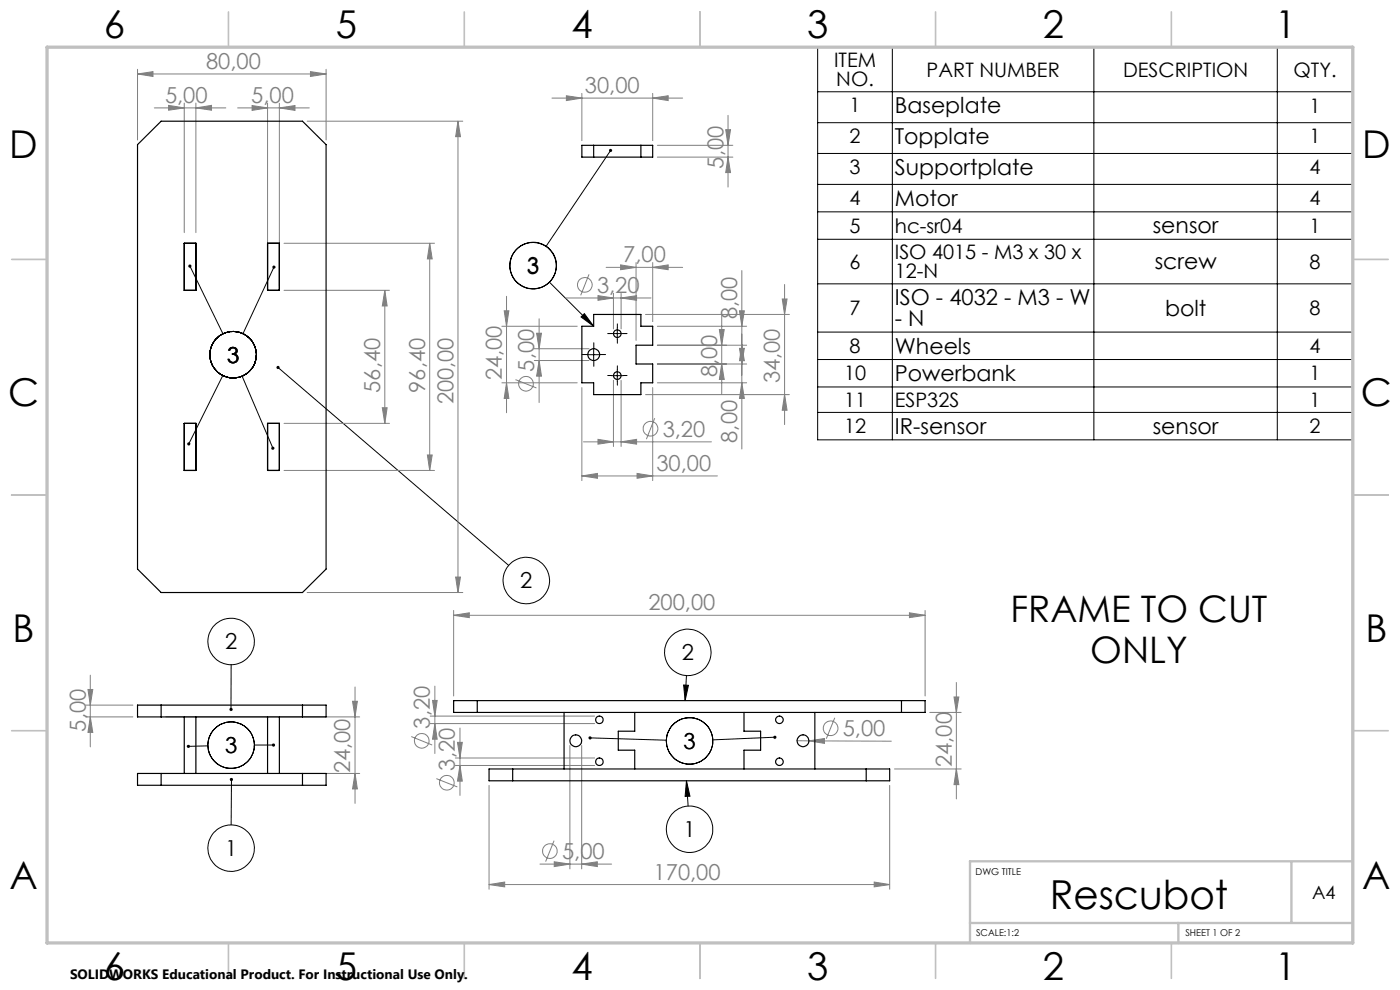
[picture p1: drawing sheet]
<svg xmlns="http://www.w3.org/2000/svg" width="297mm" height="210mm" viewBox="0 0 297 210" stroke-linecap="round" stroke-linejoin="round" font-family="sans-serif">
<g fill="none" stroke="#808080" stroke-width=".21">
<path d="M29.2 15.7l3.3-.5v1zM29.2 14.7v15M29.2 15.7h40M65.9 15.2l3.3 .5-3.3 .5zM69.2 14.7v15M123.4 19.8v10M138.5 19.8v10M32.7 22.9h15.2M35.8 22.4l3.3 .5-3.3 .5zM39.1 21.9v27.4M41.6 22.9l3.3-.5v1zM41.6 21.9v27.4"/>
<path d="M50.4 22.9h15.2M53.5 22.4l3.3 .5-3.3 .5zM56.8 21.9v38.7M59.3 22.9l3.3-.5v1zM59.3 21.9v38.7M65.2 25.7h33M97.2 25.7l.5 3.3h-1zM97.2 25.7v100M117.1 20.8h27.7M120.2 20.3l3.2 .5-3.2 .5zM138.5 20.8l3.2-.5v1zM139.5 30.8h16"/>
<path d="M139.5 33.3h16M154 27.5h1l-.6 3.3zM154.4 33.3l.6 3.3h-1zM154.4 24.5v15.2M60.3 51.6h31.9M91.2 51.6l.5 3.3h-1zM91.2 51.6v48.2M125 58.2l-1.8 4.4M128.6 56.7h16.2M131.7 56.2l3.2 .5-3.2 .5zM134.9 55.7v16.5M138.5 56.7l3.2-.5v1z"/>
<path d="M138.5 55.7v12.5M157.4 57.4v37.8M60.3 61.6h22.3M81.6 61.6l.5 3.3h-1zM81.6 61.6v28.2M106.5 69.2h15.9M107 65.9h1l-.5 3.3zM107.5 62.9v24.7M113.3 74h11.7M113.3 76.5h11.7M113.8 70.7h1.1l-.5 3.3zM114.4 76.5l.5 3.3h-1.1z"/>
<path d="M114.4 67.6v17.8M120.1 63.2h18M126.9 62.7l3.2 .5-3.2 .5zM130.1 62.2v7.6M131.8 63.2l3.2-.5v1zM131.8 62.2v7.6M136.9 66.7h30.6M139.5 69.2h18.9M139.5 73.2h18.9M139.5 77.2h18.9M152.6 69.9h1l-.5 3.3zM153.1 66.9v16.7"/>
<path d="M153.1 77.2l.5 3.3h-1zM156.9 65.9h1l-.5 3.3zM156.9 73.9h1l-.5 3.3zM157.4 73.2l.5 3.3h-1zM165.9 63.4h1.1l-.6 3.3zM166.4 60.4v29.7M60.3 99.8h31.9M60.3 89.8h22.3M81.1 86.5h1l-.5 3.3zM90.7 96.5h1l-.5 3.3zM106.5 81.2h15.9M107.5 81.2l.5 3.3h-1z"/>
<path d="M109.4 80.5l4.4 1.8M123.4 82.2v19.7M123.8 93.7h27.1M126.9 93.2l3.2 .5-3.2 .5zM130.1 80.7v14M131.8 93.7l3.2-.5v1zM131.8 80.7v14M136.9 83.7h30.6M138.5 82.2v19.7M138.9 88.7l-1.8 4.5M139.5 81.2h18.9M157.4 81.2l.5 3.3h-1z"/>
<path d="M166.4 83.7l.6 3.3h-1.1zM123.4 101l3.4-.6v1.1zM123.4 101h28.8M135.1 100.4l3.4 .6-3.4 .5zM65.2 125.7h33M96.2 130.5l3.4-.5v1zM96.2 129.5v18.1M96.2 130.5h100.1M96.7 122.4h1l-.5 3.3zM192.9 130l3.4 .5-3.4 .5zM196.3 129.5v18.1M18.2 149.6h10"/>
<path d="M18.2 152.1h10M18.7 146.3h1l-.5 3.3zM19.2 152.1l.5 3.3h-1zM19.2 143.2v15.2M35.2 152.1h41.1M74.8 148.8h1l-.5 3.3zM75.3 145.7v24.7M87.2 156.2l4.5 1.8M91.3 151.9h34.9M91.3 153.5h34.9M91.8 148.6h.9l-.4 3.3zM92.3 153.5l.4 3.3h-.9z"/>
<path d="M92.3 145.5v14.3M97 157.5h1.1l-.5 3.3zM97.6 154.4v14.3M120.9 158.1v26.2M123.4 158.1v26.2M169.1 157.1l2.5 .1M171.6 157.2l3.3-.5v1zM171.6 157.2h17.5M177.1 152.3l-1.8 4.4M197.2 151.1h6.7M202.4 147.8h1l-.5 3.3zM202.9 144.8v24.7"/>
<path d="M35.2 164.1h41.1M75.3 164.1l.5 3.2h-1zM92.6 165.2l4.4 1.7M96.6 160.8h29.6M96.6 162.4h29.6M97.6 162.4l.5 3.3h-1.1zM103.8 166.6v22M117.5 178.3l-1.8 4.5M188.7 166.6v22M189.8 163.1h14.1M202.9 163.1l.5 3.3h-1zM103.8 187.6l3.3-.5v1z"/>
<path d="M103.8 187.6h84.9M114.5 183.3h15.3M117.6 182.8l3.3 .5-3.3 .5zM123.4 183.3l3.3-.5v1zM185.5 187.1l3.2 .5-3.2 .5z"/>
<circle cx="124.1" cy="60.4" r="1.56"/>
<circle cx="111.6" cy="81.4" r="1.55"/>
<circle cx="138" cy="90.9" r="1.55"/>
<circle cx="89.5" cy="157.2" r="1.56"/>
<circle cx="176.2" cy="154.5" r="1.56"/>
<circle cx="94.8" cy="166.1" r="1.56"/>
<circle cx="116.7" cy="180.5" r="1.55"/>
</g>
<g fill="none" stroke="#000" stroke-width=".21">
<path d="M173.5 10h113.5v83.3h-113.5zM173.5 19.5h113.5M189.3 10v83.3M232.1 10v83.3M271 10v83.3M129.5 31.9l-13.6 20.3M173.5 26h113.5M173.5 32.6h113.5M173.5 39.1h113.5M40.3 56.4l7 14.4M58.1 56.7l-6.6 14.1M116.6 59.9l9.3 9.3"/>
<path d="M173.5 44.9h113.5M173.5 50.8h113.5M47.3 79.6l-7.3 14.6M51.4 79.8l6.5 15.3M59 78l48.9 41.9M124 66.5l1.9 2.7-2.6-2zM124.7 75.2h2.5M125.9 74v2.5M129.7 70.8h2.5M129.7 79.7h2.5M131 69.5v2.5M131 78.4v2.5"/>
<path d="M173.5 60.2h113.5M173.5 70.4h113.5M173.5 76.3h113.5M173.5 82.1h113.5M173.5 87.5h113.5M44.1 158.2l-4.1 .1M49 141v9.5M54 158h4M125.2 156.5l16.2 .5M145 145.3l1.1 .1-.8 3.2zM145.6 143.3l-.3 5.3M164.4 156.4l-13.2 .5"/>
<path d="M49.1 165.3l-.1 9.7M145.6 165.6l.4 5.4M145.6 165.6l.8 3.3h-1.1z"/>
<circle cx="113.1" cy="56.4" r="4.9"/>
<circle cx="113.1" cy="56.3" r="4.9"/>
<circle cx="49.4" cy="75.3" r="4.9"/>
<circle cx="49" cy="136.1" r="4.9"/>
<circle cx="111.7" cy="123.1" r="4.9"/>
<circle cx="145.9" cy="138.4" r="4.9"/>
<circle cx="49" cy="158.1" r="4.9"/>
<circle cx="146.3" cy="157.2" r="4.9"/>
<circle cx="49" cy="179.9" r="4.9"/>
<circle cx="146.3" cy="175.9" r="4.9"/>
</g>
<path d="M124.7 75.2h-1.2M126 74v-1.3M126 76.5v1.2M127.2 75.2h1.3M129.7 70.8h-.8M129.7 79.7h-.8M131 69.5v-.8M131 72v.8M131 78.4v-.8M132.2 70.8h.8M132.2 79.7h.8M131 80.9v.8" fill="none" stroke="#000" stroke-width=".21" stroke-dasharray="15.2 1.3 1.3 1.3"/>
<g fill="none" stroke="#c0c0c0" stroke-width=".35">
<path d="M48.5 2.5v7.5M98.5 2.5v7.5M148.5 2.5v7.5M198.5 2.5v7.5M248.5 2.5v7.5M2.5 55h7.5M287 55h7.5M2.5 105h7.5M287 105h7.5M2.5 155h7.5M287 155h7.5M48.5 200v7.5"/>
<path d="M98.5 200v7.5M148.5 200v7.5M198.5 200v7.5M248.5 200v7.5"/>
</g>
<path d="M205.8 195.8h81.2M250 195.8v4.2M274 183v12.8M287 182.7h-81.2v17.3" fill="none" stroke="#c0c0c0" stroke-width=".5"/>
<path d="M10 10h277v190h-277z" fill="none" stroke="#c0c0c0" stroke-width=".7"/>
<path d="M58.8 77.7l.2 .3-.3-.3a.32 .32 0 0 0 .2 .5 .32 .32 0 0 0 .4-.3 .32 .32 0 0 0-.4-.3zM57.7 94.8l-.1 .1a.32 .32 0 0 0 0 .4 .32 .32 0 0 0 .4 .1l-.1-.3 .1 .3a.33 .33 0 0 0 .2-.5 .33 .33 0 0 0-.5-.1zM57.9 56.4a.34 .34 0 0 0 0 .5 .34 .34 0 0 0 .5-.1 .34 .34 0 0 0-.2-.4l-.1 .3 .1-.3zM39.8 93.9v.5l.1 .1 .1-.3-.1 .3a.34 .34 0 0 0 .5-.4 .34 .34 0 0 0-.6-.2zM40.1 56.1a.35 .35 0 0 0-.2 .6 .35 .35 0 0 0 .6 0 .35 .35 0 0 0-.2-.6h-.2l.2 .3zM48.8 150.2a.35 .35 0 0 0-.1 .4 .35 .35 0 0 0 .3 .2v-.3v.3a.35 .35 0 0 0 .3-.4 .35 .35 0 0 0-.5-.2zM48.8 165.2a.34 .34 0 0 0 .1 .5 .34 .34 0 0 0 .5-.3 .34 .34 0 0 0-.3-.4v.3v-.3zM39.8 158l-.2 .3h.4h-.4a.35 .35 0 0 0 .4 .4 .35 .35 0 0 0 .3-.5 .35 .35 0 0 0-.5-.2zM57.8 157.8a.34 .34 0 0 0 .1 .5 .34 .34 0 0 0 .4-.3h-.3h.3a.34 .34 0 0 0-.5-.2zM145 145.3l1 .1-.7 3.2zM125 156.2l-.2 .3h.4h-.4a.34 .34 0 0 0 .5 .3 .34 .34 0 0 0 .2-.4 .34 .34 0 0 0-.5-.2zM164.1 156.1a.34 .34 0 0 0 .1 .6 .34 .34 0 0 0 .5-.3h-.3h.3a.33 .33 0 0 0-.2-.3 .33 .33 0 0 0-.4 0zM145.6 165.6l.8 3.3h-1.1zM129.3 31.7a.35 .35 0 0 0 0 .5 .35 .35 0 0 0 .5-.1 .35 .35 0 0 0-.1-.5l-.2 .3 .2-.3zM123.3 67.2l.7-.7 1.9 2.7z" fill="#000"/>
<g fill="#808080">
<path d="M171.6 157.2l3.3-.5v1z"/>
<path d="M138.5 56.7l3.2-.5v1zM131.7 56.2l3.2 .5-3.2 .5z"/>
<path d="M29.2 15.7l3.3-.5v1zM65.9 15.2l3.3 .5-3.3 .5zM117.6 182.8l3.3 .5-3.3 .5zM123.4 183.3l3.3-.5v1zM103.8 187.6l3.3-.5v1zM185.5 187.1l3.2 .5-3.2 .5zM96.2 130.5l3.4-.5v1zM192.9 130l3.4 .5-3.4 .5zM120.2 20.3l3.2 .5-3.2 .5zM138.5 20.8l3.2-.5v1zM126.9 93.2l3.2 .5-3.2 .5zM131.8 93.7l3.2-.5v1zM126.9 62.7l3.2 .5-3.2 .5zM131.8 63.2l3.2-.5v1zM123.4 101l3.4-.6v1.1zM135.1 100.4l3.4 .6-3.4 .5z"/>
<path d="M41.6 22.9l3.3-.5v1zM35.8 22.4l3.3 .5-3.3 .5z"/>
<path d="M59.3 22.9l3.3-.5v1zM53.5 22.4l3.3 .5-3.3 .5z"/>
<path d="M107.5 81.2l.5 3.3h-1zM107 65.9h1l-.5 3.3z"/>
<path d="M90.7 96.5h1l-.5 3.3zM91.2 51.6l.5 3.3h-1z"/>
<path d="M18.7 146.3h1l-.5 3.3zM19.2 152.1l.5 3.3h-1zM74.8 148.8h1l-.5 3.3zM75.3 164.1l.5 3.2h-1zM202.4 147.8h1l-.5 3.3zM202.9 163.1l.5 3.3h-1zM91.8 148.6h.9l-.4 3.3zM92.3 153.5l.4 3.3h-.9zM97 157.5h1.1l-.5 3.3zM97.6 162.4l.5 3.3h-1.1zM165.9 63.4h1.1l-.6 3.3zM166.4 83.7l.6 3.3h-1.1zM113.8 70.7h1.1l-.5 3.3zM114.4 76.5l.5 3.3h-1.1zM156.9 65.9h1l-.5 3.3zM157.4 73.2l.5 3.3h-1zM156.9 73.9h1l-.5 3.3zM157.4 81.2l.5 3.3h-1zM152.6 69.9h1l-.5 3.3zM153.1 77.2l.5 3.3h-1z"/>
<path d="M97.2 25.7l.5 3.3h-1zM96.7 122.4h1l-.5 3.3z"/>
<path d="M81.1 86.5h1l-.5 3.3zM81.6 61.6l.5 3.3h-1z"/>
<path d="M154 27.5h1l-.6 3.3zM154.4 33.3l.6 3.3h-1z"/>
</g>
<g fill="none" stroke="#000" stroke-width=".25">
<path d="M29.2 30.7l5-5h30l5 5v90l-5 5h-30l-5-5zM123.4 30.8h15.1v2.5h-15.1zM125.9 30.8v2.5M136 30.8v2.5M39.1 51.6h2.5v10h-2.5zM56.8 51.6h2.5v10h-2.5zM125.9 66.7h10.1v2.5h2.5v4h-3.6v4h3.6v4h-2.5v2.5h-10.1v-2.5h-2.5v-12h2.5zM39.1 89.8h2.5v10h-2.5zM56.8 89.8h2.5v10h-2.5zM29.2 149.6h40v2.5h-40zM34.2 149.6v2.5M39.1 152.1v12"/>
<path d="M41.6 152.1v12M56.8 152.1v12M59.3 152.1v12M64.2 149.6v2.5M96.2 148.6h100.1v2.5h-100.1zM101.2 148.6v2.5M119.7 151.1v12M134.7 151.1v4h-3.5v4h3.5v4M157.8 151.1v4h3.6v4h-3.6v4M172.9 151.1v12M191.2 148.6v2.5M29.2 164.1h40v2.5h-40z"/>
<path d="M34.2 164.1v2.5M64.2 164.1v2.5M103.8 163.1h84.9v2.5h-84.9zM108.8 163.1v2.5M183.8 163.1v2.5"/>
<circle cx="125.9" cy="75.2" r="1.25"/>
<circle cx="131" cy="79.7" r=".81"/>
<circle cx="131" cy="70.8" r=".81"/>
<circle cx="122.2" cy="157.1" r="1.26"/>
<circle cx="127.2" cy="152.7" r=".8"/>
<circle cx="165.3" cy="152.7" r=".8"/>
<circle cx="170.3" cy="157.1" r="1.25"/>
<circle cx="127.2" cy="161.6" r=".8"/>
<circle cx="165.3" cy="161.6" r=".8"/>
</g>
<text font-size="8.5" x="222.7" y="192.7">Rescubot</text>
<g font-size="8.1">
<text x="22" y="8">6</text>
<text x="71.2" y="8">5</text>
<text x="121.2" y="8">4</text>
<text x="171.3" y="8">3</text>
<text x="221.3" y="8">2</text>
<text x="270.5" y="8">1</text>
<text x="2" y="33.6">D</text>
<text x="289" y="33.6">D</text>
<text x="1.7" y="86.1">C</text>
<text x="288.7" y="86.1">C</text>
<text x="2.7" y="136.1">B</text>
<text x="289.7" y="136.1">B</text>
<text x="2" y="188.6">A</text>
<text x="289" y="188.6">A</text>
<text x="22" y="208">6</text>
<text x="71.2" y="208">5</text>
<text x="121.2" y="208">4</text>
<text x="171.3" y="208">3</text>
<text x="221.3" y="208">2</text>
<text x="270.5" y="208">1</text>
</g>
<g font-size="7.8">
<text x="214.4" y="131.9">FRAME TO CUT</text>
<text x="231.3" y="140.7">ONLY</text>
</g>
<g font-size="4.7" fill="#808080">
<text x="43.7" y="14.7">80,00</text>
<text x="35" y="21.8">5,00</text>
<text x="53.3" y="21.9">5,00</text>
<text x="124.1" y="19.8">30,00</text>
<text x="153.5" y="35.8" transform="rotate(-90 153.5 35.8)">5,00</text>
<text x="132.2" y="55.7">7,00</text>
<text x="126.7" y="62.1">3,20</text>
<text x="156.4" y="67.7" transform="rotate(-90 156.4 67.7)">8,00</text>
<text x="80.6" y="83.3" transform="rotate(-90 80.6 83.3)">56,40</text>
<text x="90.2" y="83.3" transform="rotate(-90 90.2 83.3)">96,40</text>
<text x="106.5" y="80.7" transform="rotate(-90 106.5 80.7)">24,00</text>
<text x="113.3" y="78.8" transform="rotate(-90 113.3 78.8)">5,00</text>
<text x="152.1" y="80" transform="rotate(-90 152.1 80)">8,00</text>
<text x="165.5" y="81.3" transform="rotate(-90 165.5 81.3)">34,00</text>
<text x="96.2" y="85.8" transform="rotate(-90 96.2 85.8)">200,00</text>
<text x="140.6" y="92.6">3,20</text>
<text x="156.4" y="93.9" transform="rotate(-90 156.4 93.9)">8,00</text>
<text x="139.3" y="99.9">30,00</text>
<text x="137.6" y="129.5">200,00</text>
<text x="18.2" y="155.2" transform="rotate(-90 18.2 155.2)">5,00</text>
<text x="91.2" y="154.6" transform="rotate(-90 91.2 154.6)">3,20</text>
<text x="178.8" y="156.2">5,00</text>
<text x="74.3" y="164" transform="rotate(-90 74.3 164)">24,00</text>
<text x="96.5" y="163.5" transform="rotate(-90 96.5 163.5)">3,20</text>
<text x="201.9" y="162.7" transform="rotate(-90 201.9 162.7)">24,00</text>
<text x="119.2" y="182.2">5,00</text>
<text x="138.7" y="186.6">170,00</text>
</g>
<g font-size="4.7">
<text x="189.8" y="24">Baseplate</text>
<text x="189.8" y="30.5">Topplate</text>
<text x="189.8" y="37.1">Supportplate</text>
<text x="189.8" y="43.7">Motor</text>
<text x="244.6" y="49.5">sensor</text>
<text x="111.8" y="58">3</text>
<text x="245" y="57.2">screw</text>
<text x="189.8" y="64.7">ISO - 4032 - M3 - W</text>
<text x="189.8" y="69.3">- N</text>
<text x="247.2" y="67">bolt</text>
<text x="48.2" y="76.9">3</text>
<text x="189.8" y="75">Wheels</text>
<text x="189.8" y="80.8">Powerbank</text>
<text x="189.8" y="92">IR-sensor</text>
<text x="244.6" y="92">sensor</text>
<text x="110.4" y="124.8">2</text>
<text x="47.8" y="137.7">2</text>
<text x="144.6" y="140">2</text>
<text x="47.8" y="159.7">3</text>
<text x="145" y="158.8">3</text>
<text x="145" y="177.6">1</text>
<text x="47.8" y="181.6">1</text>
</g>
<g font-size="4.2">
<text x="176.9" y="14.2">ITEM</text>
<text x="196.6" y="16.3">PART NUMBER</text>
<text x="238.3" y="16.3">DESCRIPTION</text>
<text x="274.4" y="16.3">QTY.</text>
<text x="177.4" y="18.3">NO.</text>
<text x="180.2" y="23.9">1</text>
<text x="277.8" y="23.9">1</text>
<text x="180.2" y="30.4">2</text>
<text x="277.8" y="30.4">1</text>
<text x="180.2" y="37">3</text>
<text x="277.8" y="37">4</text>
<text x="180.2" y="43.5">4</text>
<text x="277.8" y="43.5">4</text>
<text x="180.2" y="49.4">5</text>
<text x="189.8" y="49.4">hc-sr04</text>
<text x="277.8" y="49.4">1</text>
<text x="180.2" y="57">6</text>
<text x="189.8" y="54.9">ISO 4015 - M3 x 30 x</text>
<text x="189.8" y="59">12-N</text>
<text x="277.8" y="57">8</text>
<text x="180.2" y="66.8">7</text>
<text x="277.8" y="66.8">8</text>
<text x="180.2" y="74.8">8</text>
<text x="277.8" y="74.8">4</text>
<text x="179.1" y="80.7">10</text>
<text x="277.8" y="80.7">1</text>
<text x="179.1" y="86.3">11</text>
<text x="189.8" y="86.3">ESP32S</text>
<text x="277.8" y="86.3">1</text>
<text x="179.1" y="91.9">12</text>
<text x="277.8" y="91.9">2</text>
</g>
<text font-size="3.9" x="278.4" y="190.8">A4</text>
<text font-size="2.9" x="14.9" y="207.6">SOLIDWORKS Educational Product. For Instructional Use Only.</text>
<g font-size="2">
<text x="207" y="185.5">DWG TITLE</text>
<text x="207.1" y="198.6">SCALE:1:2</text>
<text x="251.5" y="198.6">SHEET 1 OF 2</text>
</g>
</svg>
